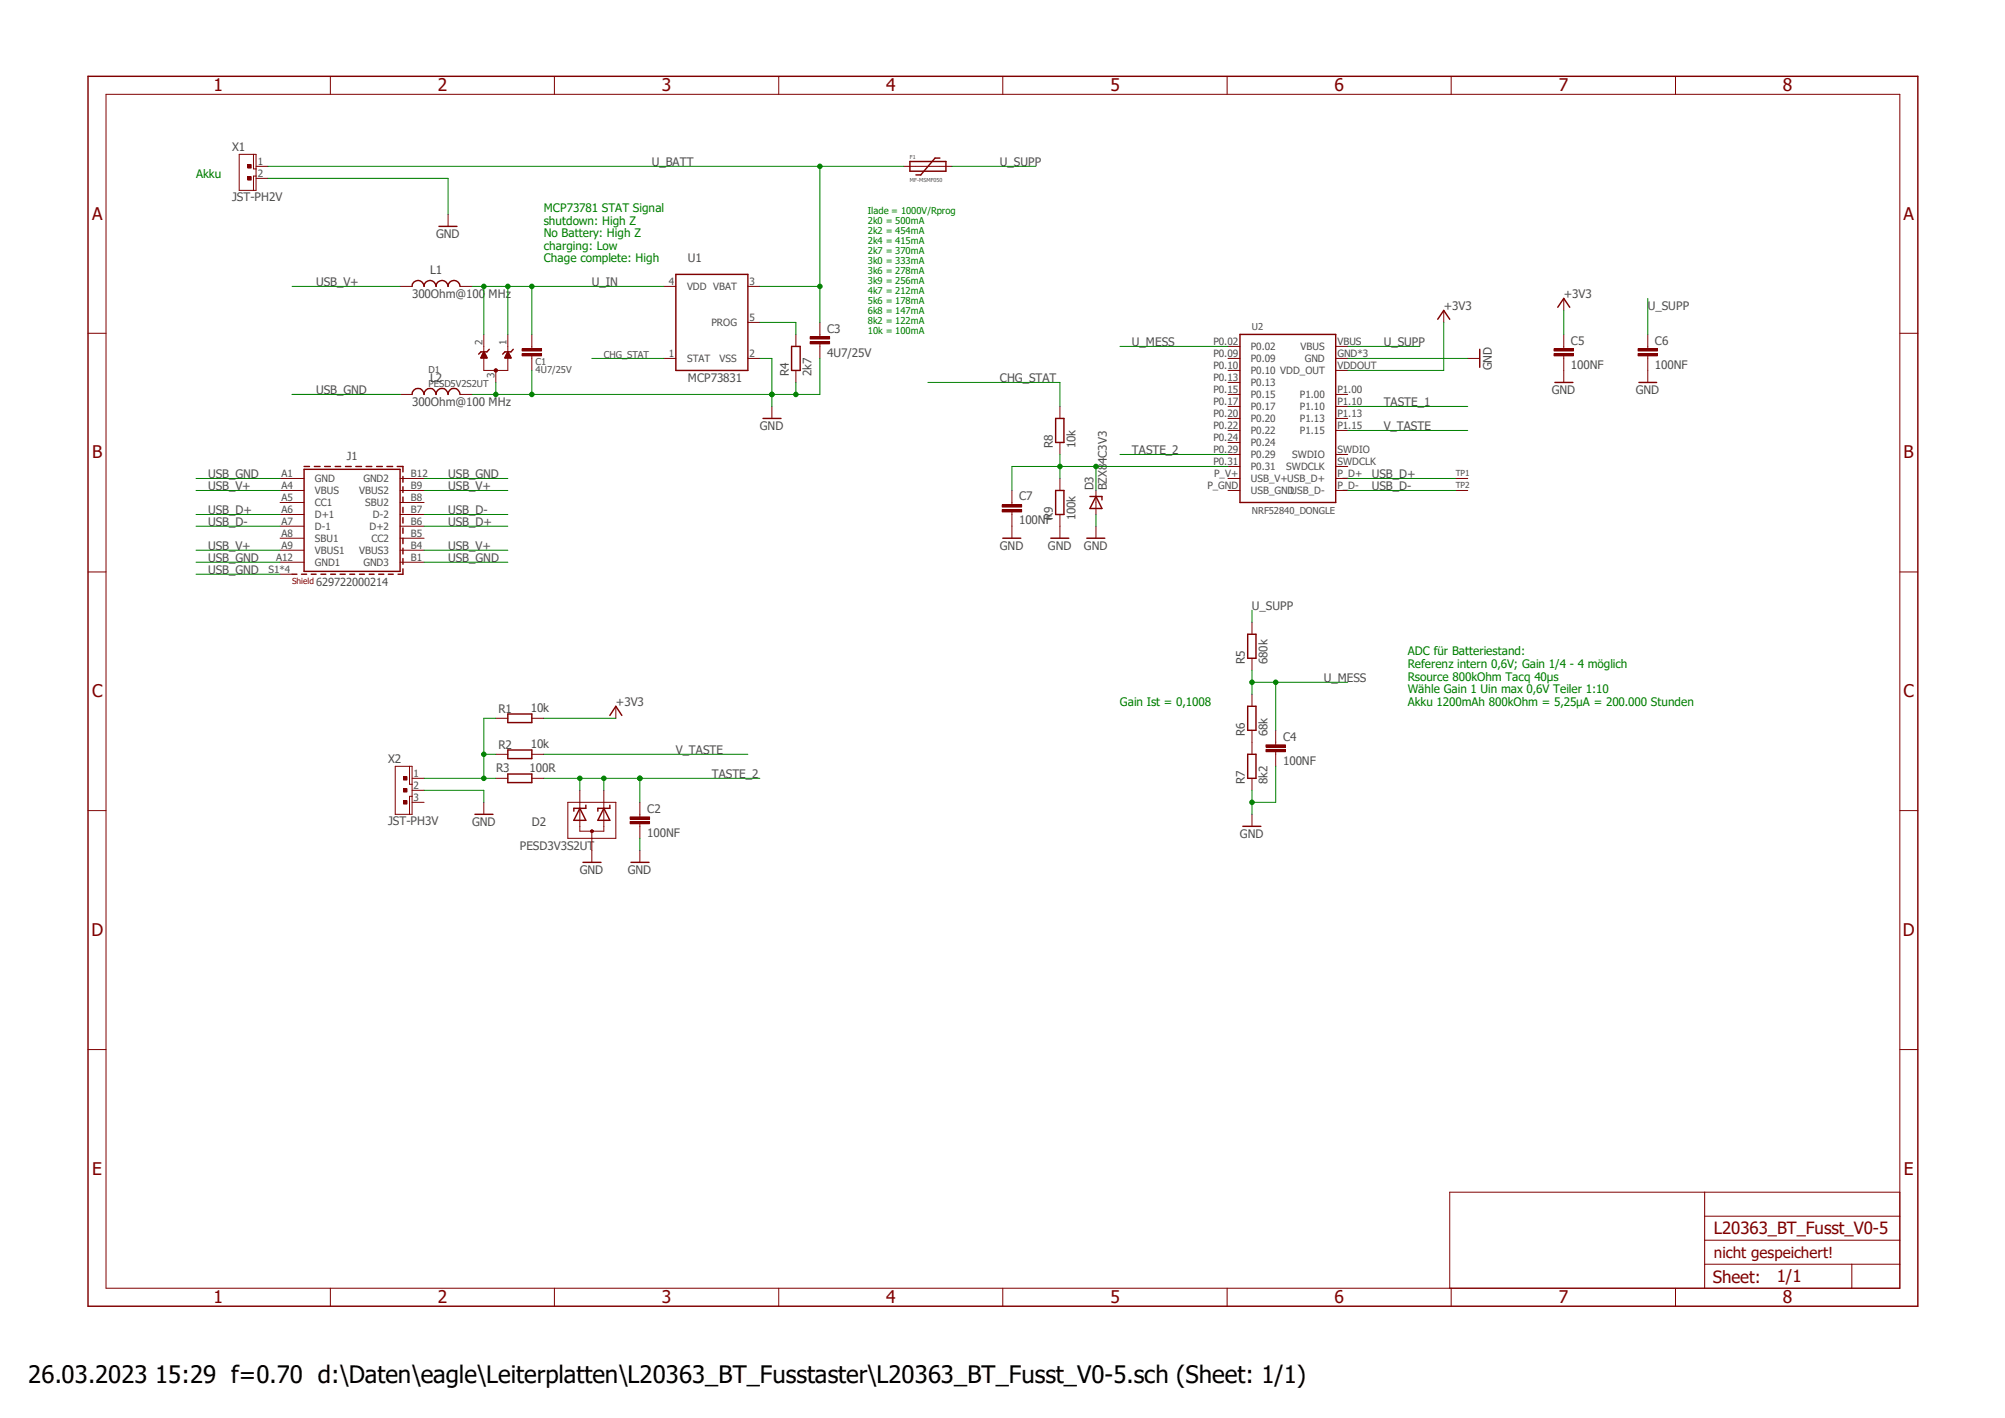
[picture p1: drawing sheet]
<svg xmlns="http://www.w3.org/2000/svg" width="297mm" height="210mm" viewBox="0 0 297 210" stroke-linecap="round" stroke-linejoin="round" font-family="sans-serif">
<path d="M12.7 11.1l271.7 182.8M284.4 11.1l-271.7 182.8" fill="none" stroke="#fff" stroke-width=".15"/>
<path d="M65 33.5h2.7M134.8 23.9h5.3v1.5h-5.3zM139.2 23.4h-.7l-2.1 2.5h-.7M72.5 51.7l-.4 .4h-.9l-.3 .4M76 51.7l-.3 .4h-.9l-.3 .4M100.1 40.6h10.7v14.3h-10.7zM117.3 51.3h1.2v3.6h-1.2z" fill="none" stroke="#800000" stroke-width=".21"/>
<g fill="none" stroke="#800000" stroke-width=".15">
<path d="M66.4 31.7v1.8M133.9 24.6h7.1M71.7 51.3v3.6h3.5v-3.6M77.3 52.4h2.9v.3h-2.9zM77.3 51.6h2.9v.4h-2.9zM78.8 49.5v2.1M78.8 52.7v2.2M98.3 42.4h1.8M98.3 53.1h1.8M110.8 42.4h1.8M110.8 53.1h1.8M110.8 47.8h1.8"/>
<path d="M117.9 49.5v1.8M117.9 54.9v1.7M120 50.6h2.9v.3h-2.9zM120 49.9h2.9v.3h-2.9zM121.5 47.8v2.1M121.5 50.9v2.2"/>
</g>
<path d="M77.3 52.5h2.9M77.3 51.8h2.9M120 50.8h2.9M120 50h2.9" fill="none" stroke="#800000" stroke-width=".34"/>
<circle cx="73.5" cy="54.9" r=".25" fill="#800000"/>
<g fill="none" stroke="#800000" stroke-width=".15">
<path d="M15.7 14h265.7v176.8h-265.7zM48.9 11.3v2.7M82.1 11.3v2.7M115.4 11.3v2.7M148.5 11.3v2.7M181.8 11.3v2.7M215 11.3v2.7M248.2 11.3v2.7M13 49.4h2.7M59.3 42.4h1.7M68.2 42.4h1.7M71.7 49.5v1.8"/>
<path d="M73.4 54.9v1.7M75.2 49.5v1.8M281.4 49.4h2.7M13 84.7h2.7M281.4 84.7h2.7M13 120.1h2.7M281.4 120.1h2.7M13 155.4h2.7M281.4 155.4h2.7M252.5 176.6v14.2M281.4 176.6h-66.6v14.2M48.9 190.8v2.7"/>
<path d="M82.1 190.8v2.7M115.4 190.8v2.7M148.5 190.8v2.7M181.8 190.8v2.7M215 190.8v2.7M248.2 190.8v2.7M252.5 187.2h28.9M252.5 183.7h28.9M252.5 180.1h28.9M274.3 187.2v3.6"/>
<circle cx="73.5" cy="54.9" r=".25"/>
</g>
<g fill="none" stroke="#800000" stroke-width=".21">
<path d="M13 11.3h271.1v182.2h-271.1zM61 42.4a.89 .89 0 0 1 .9-.9 .89 .89 0 0 1 .9 .9 .89 .89 0 0 1 .9-.9 .89 .89 0 0 1 .9 .9 .89 .89 0 0 1 .9-.9 .89 .89 0 0 1 .9 .9 .89 .89 0 0 1 .9-.9 .89 .89 0 0 1 .9 .9M71.3 52.9h.8M71.4 52.7h.6M71.4 52.6h.6M71.5 52.5h.4M71.5 52.4h.3M71.6 52.3h.2M71.7 52.1l.4 .9h-.9zM71.7 52.2h.1M74.8 52.9h.8M74.9 52.7h.7"/>
<path d="M75 52.6h.5M75 52.5h.4M75.1 52.4h.3M75.1 52.3h.3M75.2 52.2h.1M75.2 52.1l.5 .9h-.9z"/>
</g>
<path d="M36.7 24.4h.5v.5h-.5z" fill-rule="evenodd" fill="#800000"/>
<path d="M36.7 24.4h.5v.5h-.5z" fill="none" stroke="#800000" stroke-width=".15"/>
<path d="M36.7 26.2h.5v.5h-.5z" fill-rule="evenodd" fill="#800000"/>
<g fill="none" stroke="#800000" stroke-width=".15">
<path d="M35.4 22.9h2.5v5.3h-2.5zM36.7 26.2h.5v.5h-.5zM37.5 22.9v2.1h.4M37.9 26.1h-.4v2.1M37.9 24.6h1.8M37.9 26.4h1.8M213.9 46v1.8M230.2 52.4h2.9v.3h-2.9zM230.2 51.6h2.9v.4h-2.9zM231.6 44.2v1.8M231.6 49.5v2.1M231.6 52.7v2.2"/>
<path d="M242.7 52.4h2.8v.3h-2.8zM242.7 51.6h2.8v.4h-2.8zM244.1 49.5v2.1M244.1 52.7v2.2M73.4 106.4h1.8M78.8 106.4h1.8M91.2 104.6v1.8"/>
</g>
<path d="M213 47.3l.9-1.3 .9 1.3M230.8 45.5l.8-1.3 .9 1.3M75.2 105.7h3.6v1.3h-3.6zM90.3 106l.9-1.4 .9 1.4" fill="none" stroke="#800000" stroke-width=".21"/>
<path d="M230.2 52.5h2.9M230.2 51.8h2.9M242.7 52.5h2.8M242.7 51.8h2.8" fill="none" stroke="#800000" stroke-width=".34"/>
<path d="M59.8 118.6h.5v.5h-.5z" fill-rule="evenodd" fill="#800000"/>
<path d="M59.8 118.6h.5v.5h-.5z" fill="none" stroke="#800000" stroke-width=".15"/>
<path d="M59.8 116.8h.5v.5h-.5z" fill-rule="evenodd" fill="#800000"/>
<path d="M59.8 116.8h.5v.5h-.5z" fill="none" stroke="#800000" stroke-width=".15"/>
<path d="M59.8 115h.5v.5h-.5z" fill-rule="evenodd" fill="#800000"/>
<g fill="none" stroke="#800000" stroke-width=".15">
<path d="M59.3 58.4h1.7M68.2 58.4h1.7M181.9 53.1h1.8M181.9 54.9h1.8M181.9 51.3h1.8M181.9 56.6h1.8M181.9 58.4h1.8M197.9 53.1h1.7M197.9 54.9h1.7M197.9 51.3h1.7M197.9 58.4h1.7M217.4 53.1h1.8"/>
<path d="M231.6 54.9v1.7M244.1 54.9v1.7M41.5 72.6h3.5M41.5 70.9h3.5M41.5 74.4h3.5M41.5 76.2h3.5M41.5 77.9h3.5M41.5 79.7h3.5M59.3 72.6h3.5M59.3 70.9h3.5M59.3 74.4h3.5M59.3 76.2h3.5"/>
<path d="M59.3 77.9h3.5M59.3 79.7h3.5M114.3 60.2v1.8M148.5 75.5h2.8v.3h-2.8zM148.5 74.8h2.8v.3h-2.8zM149.9 72.6v2.2M149.9 75.8v3.9M157 60.2v1.8M157 65.5v1.8M157 70.9v1.7M157 76.2v3.5M162.3 72.6v3.6"/>
<path d="M162.3 77.9v1.8M181.9 67.3h1.8M181.9 69.1h1.8M181.9 60.2h1.8M181.9 62h1.8M181.9 63.8h1.8M181.9 65.5h1.8M181.9 72.6h1.8M181.9 70.9h1.8M197.9 67.3h1.7M197.9 69.1h1.7M197.9 60.2h1.7"/>
<path d="M197.9 62h1.7M197.9 63.8h1.7M197.9 72.6h1.7M197.9 70.9h1.7M215.6 72.6h1.8M215.6 70.9h1.8M41.5 81.5h3.5M41.5 83.3h3.5M41.5 85h1.8M59.3 81.5h3.5M59.3 83.3h3.5M185.5 92.2v1.7"/>
<path d="M185.5 97.5v1.8M58.5 113.5h2.5v7.1h-2.5zM59.8 115h.5v.5h-.5zM60.7 113.5v2.7h.3M61 117.9h-.3v2.7M61 115.3h1.8M61 117.1h1.8M61 118.8h1.8M71.7 118.8v1.8M73.4 115.3h1.8M73.4 111.7h1.8M78.8 115.3h1.8"/>
<path d="M78.8 111.7h1.8M84.1 118.8h7.1v5.4h-7.1zM85.9 117.1v6h3.6v-6M94.8 118.8v2.1M185.5 102.8v1.8M185.5 108.2v3.5M185.5 115.3v1.8M187.5 111h2.9v.3h-2.9zM187.5 110.3h2.9v.4h-2.9zM189 108.2v2.1M189 111.4v2.1M87.5 123l.1-.1 .3 .1"/>
<path d="M87.5 123.2l.1 .1 .3-.1M87.5 123v.2M87.5 123h.4M87.5 123.2h.4M87.7 122.9v4.8M87.9 123v.2M93.3 121.7h2.9v.3h-2.9zM93.3 121h2.9v.3h-2.9zM94.8 122v2.2M94.8 125.9v1.8M185.5 120.6v1.8"/>
</g>
<g fill="none" stroke="#800000" stroke-width=".21">
<path d="M61 58.4a.89 .89 0 0 1 .9-.9 .89 .89 0 0 1 .9 .9 .89 .89 0 0 1 .9-.9 .89 .89 0 0 1 .9 .9 .89 .89 0 0 1 .9-.9 .89 .89 0 0 1 .9 .9 .89 .89 0 0 1 .9-.9 .89 .89 0 0 1 .9 .9M183.7 49.5h14.2v24.9h-14.2zM219.2 51.7v2.7M230.3 56.6h2.7M242.8 56.6h2.6M45 69.5h14.3v15.1h-14.3zM45 69.1h.8M46.6 69.1h.8M48.1 69.1h.8M49.7 69.1h.8M51.2 69.1h.8M52.7 69.1h.9"/>
<path d="M54.2 69.1h.9M55.8 69.1h.8M57.3 69.1h.9M58.8 69.1h.9v.8M59.7 70.6v.8M59.7 72.1v.8M59.7 73.6v.8M59.7 75.1v.8M59.7 76.7v.8M59.7 78.2v.8M59.7 79.7v.8M113 62h2.7"/>
<path d="M148.5 79.7h2.7M155.7 79.7h2.6M156.4 62h1.2v3.5h-1.2zM156.4 72.6h1.2v3.6h-1.2zM161 79.7h2.7M161.5 73.5h1.7v.5M162.3 73.5l.9 1.8h-1.7zM43.3 85h.7M44.7 85h.7M46.1 85h.7M47.5 85h.8M49 85h.7"/>
<path d="M50.4 85h.7M51.8 85h.7M53.3 85h.7M54.7 85h.7M56.1 85h.8M57.5 85h.8M59.7 81.2v.8M59.7 82.7v.9M59.7 84.2v.8h-.7M184.8 93.9h1.3v3.6h-1.3zM75.2 114.6h3.6v1.3h-3.6zM75.2 111.1h3.6v1.3h-3.6z"/>
<path d="M85.9 119.7l.9 1.8h-1.8zM86.8 119.3v.4h-1.8v.4M89.5 119.7l.8 1.8h-1.7zM90.3 119.3v.4h-1.7v.4M184.8 104.6h1.3v3.6h-1.3zM184.8 111.7h1.3v3.6h-1.3zM70.4 120.6h2.6M86.4 127.7h2.6M93.5 127.7h2.6M184.1 122.4h2.7"/>
</g>
<path d="M148.5 75.6h2.8M148.5 74.9h2.8M187.5 111.2h2.9M187.5 110.5h2.9M93.3 121.8h2.9M93.3 121.2h2.9" fill="none" stroke="#800000" stroke-width=".34"/>
<path d="M39.7 26.4h26.7v5.3M141 24.6h12.5M199.6 51.3h10.7M199.6 53.1h17.8M244.1 44.2v5.3M185.5 90.4v1.8M185.5 117.1v3.5M189 113.5v5.3h-3.5" fill="none" stroke="#008000" stroke-width=".15"/>
<circle cx="185.5" cy="118.8" r=".33" fill="#008000"/>
<g fill="none" stroke="#008000" stroke-width=".15">
<path d="M78.8 54.9v3.5h-5.4M62.8 117.1h8.9v1.7M94.8 124.2v1.7"/>
<circle cx="185.5" cy="118.8" r=".33"/>
</g>
<circle cx="78.8" cy="58.4" r=".33" fill="#008000"/>
<g fill="none" stroke="#008000" stroke-width=".15">
<path d="M112.6 53.1h1.7v5.3M121.5 53.1v5.3h-42.7"/>
<circle cx="78.8" cy="58.4" r=".33"/>
</g>
<circle cx="114.3" cy="58.4" r=".33" fill="#008000"/>
<g fill="none" stroke="#008000" stroke-width=".15">
<path d="M117.9 56.6v1.8"/>
<circle cx="114.3" cy="58.4" r=".33"/>
</g>
<circle cx="117.9" cy="58.4" r=".33" fill="#008000"/>
<g fill="none" stroke="#008000" stroke-width=".15">
<path d="M114.3 58.4v1.8"/>
<circle cx="117.9" cy="58.4" r=".33"/>
</g>
<circle cx="114.3" cy="58.4" r=".33" fill="#008000"/>
<g fill="none" stroke="#008000" stroke-width=".15">
<path d="M73.4 56.6v1.8h-3.5"/>
<circle cx="114.3" cy="58.4" r=".33"/>
</g>
<circle cx="73.5" cy="58.4" r=".33" fill="#008000"/>
<g fill="none" stroke="#008000" stroke-width=".15">
<path d="M133.9 24.6h-12.4v23.2M87.7 53.1h10.6M112.6 47.8h5.3v1.7M112.6 42.4h8.9M137.5 56.6h19.5v3.6M162.3 76.2v1.7"/>
<circle cx="73.5" cy="58.4" r=".33"/>
</g>
<circle cx="121.5" cy="42.4" r=".33" fill="#008000"/>
<circle cx="121.5" cy="42.4" r=".33" fill="none" stroke="#008000" stroke-width=".15"/>
<circle cx="121.5" cy="24.6" r=".33" fill="#008000"/>
<g fill="none" stroke="#008000" stroke-width=".15">
<path d="M39.7 24.6h81.8M43.3 42.4h16M69.9 42.4h1.8M78.8 42.4v7.1M29 72.6h12.5M62.8 72.6h12.4M29 81.5h12.5M62.8 81.5h12.4"/>
<circle cx="121.5" cy="24.6" r=".33"/>
</g>
<circle cx="78.8" cy="42.4" r=".33" fill="#008000"/>
<g fill="none" stroke="#008000" stroke-width=".15">
<path d="M71.7 42.4h26.6M75.2 42.4v7.1"/>
<circle cx="78.8" cy="42.4" r=".33"/>
</g>
<circle cx="75.2" cy="42.4" r=".33" fill="#008000"/>
<g fill="none" stroke="#008000" stroke-width=".15">
<path d="M71.7 42.4v7.1"/>
<circle cx="75.2" cy="42.4" r=".33"/>
</g>
<circle cx="71.7" cy="42.4" r=".33" fill="#008000"/>
<g fill="none" stroke="#008000" stroke-width=".15">
<path d="M213.9 47.8v7.1h-14.3M231.6 46v3.5M29 76.2h12.5M29 77.9h12.5M62.8 76.2h12.4M62.8 77.9h12.4M199.6 72.6h16M199.6 70.9h16M199.6 60.2h17.8M80.6 106.4h10.6M80.6 115.3h14.2v3.5"/>
<circle cx="71.7" cy="42.4" r=".33"/>
</g>
<circle cx="94.8" cy="115.3" r=".33" fill="#008000"/>
<g fill="none" stroke="#008000" stroke-width=".15">
<path d="M94.8 115.3h17.8"/>
<circle cx="94.8" cy="115.3" r=".33"/>
</g>
<circle cx="94.8" cy="115.3" r=".33" fill="#008000"/>
<g fill="none" stroke="#008000" stroke-width=".15">
<path d="M85.9 115.3v1.8"/>
<circle cx="94.8" cy="115.3" r=".33"/>
</g>
<circle cx="85.9" cy="115.3" r=".33" fill="#008000"/>
<g fill="none" stroke="#008000" stroke-width=".15">
<path d="M89.5 115.3v1.8"/>
<circle cx="85.9" cy="115.3" r=".33"/>
</g>
<circle cx="89.5" cy="115.3" r=".33" fill="#008000"/>
<g fill="none" stroke="#008000" stroke-width=".15">
<path d="M165.9 67.3h16M199.6 63.8h17.8M185.5 99.3v3.5M80.6 111.7h30.2M185.5 101h3.5v7.2"/>
<circle cx="89.5" cy="115.3" r=".33"/>
</g>
<circle cx="185.5" cy="101" r=".33" fill="#008000"/>
<g fill="none" stroke="#008000" stroke-width=".15">
<path d="M189 101h10.6"/>
<circle cx="185.5" cy="101" r=".33"/>
</g>
<circle cx="189" cy="101" r=".33" fill="#008000"/>
<g fill="none" stroke="#008000" stroke-width=".15">
<path d="M165.9 51.3h16M62.8 115.3h10.6M71.7 106.4h1.7M73.4 111.7h-1.7v3.6"/>
<circle cx="189" cy="101" r=".33"/>
</g>
<circle cx="71.7" cy="115.3" r=".33" fill="#008000"/>
<g fill="none" stroke="#008000" stroke-width=".15">
<path d="M71.7 106.4v5.3"/>
<circle cx="71.7" cy="115.3" r=".33"/>
</g>
<circle cx="71.7" cy="111.7" r=".33" fill="#008000"/>
<g fill="none" stroke="#008000" stroke-width=".15">
<path d="M43.3 58.4h16M29 70.9h12.5M62.8 70.9h12.4M157 69.1h24.9M157 67.3v3.6M29 83.3h12.5M29 85h12.5M62.8 83.3h12.4"/>
<circle cx="71.7" cy="111.7" r=".33"/>
</g>
<circle cx="157" cy="69.1" r=".33" fill="#008000"/>
<g fill="none" stroke="#008000" stroke-width=".15">
<path d="M162.3 69.1v3.5"/>
<circle cx="157" cy="69.1" r=".33"/>
</g>
<circle cx="162.4" cy="69.1" r=".33" fill="#008000"/>
<g fill="none" stroke="#008000" stroke-width=".15">
<path d="M157 69.1h-7.1v3.5"/>
<circle cx="162.4" cy="69.1" r=".33"/>
</g>
<text font-size="3.6" x="4.2" y="204.8">26.03.2023 15:29 f=0.70 d:\Daten\eagle\Leiterplatten\L20363_BT_Fusstaster\L20363_BT_Fusst_V0-5.sch (Sheet: 1/1)</text>
<g font-size="2.6" fill="#800000">
<text x="31.6" y="13.5">1</text>
<text x="64.9" y="13.5">2</text>
<text x="98" y="13.5">3</text>
<text x="131.3" y="13.5">4</text>
<text x="164.5" y="13.5">5</text>
<text x="197.7" y="13.5">6</text>
<text x="230.9" y="13.5">7</text>
<text x="264.1" y="13.5">8</text>
<text x="13.6" y="32.6">A</text>
<text x="282" y="32.6">A</text>
<text x="13.6" y="67.9">B</text>
<text x="282" y="67.9">B</text>
<text x="13.6" y="103.3">C</text>
<text x="282" y="103.3">C</text>
<text x="13.5" y="138.6">D</text>
<text x="281.9" y="138.6">D</text>
<text x="13.7" y="174">E</text>
<text x="282" y="174">E</text>
<text x="31.6" y="193">1</text>
<text x="64.9" y="193">2</text>
<text x="98" y="193">3</text>
<text x="131.3" y="193">4</text>
<text x="164.5" y="193">5</text>
<text x="197.7" y="193">6</text>
<text x="230.9" y="193">7</text>
<text x="264.1" y="193">8</text>
</g>
<g font-size="2.5" fill="#800000">
<text x="253.9" y="182.8">L20363_BT_Fusst_V0-5</text>
<text x="253.7" y="190">Sheet:</text>
<text x="263.2" y="189.9">1/1</text>
</g>
<text font-size="2.2" fill="#800000" x="253.9" y="186.4">nicht gespeichert!</text>
<g font-size="1.7" fill="#505050">
<text x="34.4" y="22.4">X1</text>
<text x="34.4" y="29.8">JST-PH2V</text>
<text x="96.6" y="24.6">U_BATT</text>
<text x="148.1" y="24.6">U_SUPP</text>
<text x="64.6" y="35.3">GND</text>
<text x="63.7" y="40.6">L1</text>
<text x="101.9" y="38.9">U1</text>
<text x="46.8" y="42.4">USB_V+</text>
<text x="61" y="44.2">300Ohm@100 MHz</text>
<text x="87.7" y="42.4">U_IN</text>
<text x="213.9" y="46">+3V3</text>
<text x="231.6" y="44.2">+3V3</text>
<text x="244.1" y="46">U_SUPP</text>
<text x="122.5" y="52.8">4U7/25V</text>
<text x="122.5" y="49.3">C3</text>
<text x="167.7" y="51.3">U_MESS</text>
<text x="205" y="51.3">U_SUPP</text>
<text x="232.7" y="51.1">C5</text>
<text x="245.2" y="51.1">C6</text>
<text x="46.8" y="58.4">USB_GND</text>
<text x="63.7" y="56.6">L2</text>
<text x="101.9" y="56.6">MCP73831</text>
<text x="116.8" y="55.8" transform="rotate(-90 116.8 55.8)">R4</text>
<text x="120.2" y="55.8" transform="rotate(-90 120.2 55.8)">2k7</text>
<text x="148.1" y="56.6">CHG_STAT</text>
<text x="221" y="54.9" transform="rotate(-90 221 54.9)">GND</text>
<text x="229.9" y="58.4">GND</text>
<text x="232.7" y="54.6">100NF</text>
<text x="242.3" y="58.4">GND</text>
<text x="245.2" y="54.6">100NF</text>
<text x="61" y="60.2">300Ohm@100 MHz</text>
<text x="112.6" y="63.8">GND</text>
<text x="205" y="60.2">TASTE_1</text>
<text x="205" y="63.8">V_TASTE</text>
<text x="30.8" y="70.9">USB_GND</text>
<text x="51.4" y="68.2">J1</text>
<text x="66.4" y="70.9">USB_GND</text>
<text x="156" y="66.4" transform="rotate(-90 156 66.4)">R8</text>
<text x="159.3" y="66.4" transform="rotate(-90 159.3 66.4)">10k</text>
<text x="167.7" y="67.3">TASTE_2</text>
<text x="203.2" y="70.9">USB_D+</text>
<text x="30.8" y="72.6">USB_V+</text>
<text x="30.8" y="78">USB_D-</text>
<text x="30.8" y="76.2">USB_D+</text>
<text x="66.4" y="76.2">USB_D-</text>
<text x="66.4" y="78">USB_D+</text>
<text x="66.4" y="72.6">USB_V+</text>
<text x="151" y="77.7">100NF</text>
<text x="151" y="74.1">C7</text>
<text x="156" y="77.1" transform="rotate(-90 156 77.1)">R9</text>
<text x="159.3" y="77.1" transform="rotate(-90 159.3 77.1)">100k</text>
<text x="162" y="72.6" transform="rotate(-90 162 72.6)">D3</text>
<text x="164" y="72.6" transform="rotate(-90 164 72.6)">BZX84C3V3</text>
<text x="203.2" y="72.6">USB_D-</text>
<text x="30.8" y="81.5">USB_V+</text>
<text x="30.8" y="83.3">USB_GND</text>
<text x="66.4" y="81.5">USB_V+</text>
<text x="66.4" y="83.3">USB_GND</text>
<text x="148.1" y="81.5">GND</text>
<text x="155.2" y="81.5">GND</text>
<text x="160.6" y="81.5">GND</text>
<text x="30.8" y="85">USB_GND</text>
<text x="46.8" y="86.8">629722000214</text>
<text x="185.5" y="90.4">U_SUPP</text>
<text x="184.4" y="98.4" transform="rotate(-90 184.4 98.4)">R5</text>
<text x="187.7" y="98.4" transform="rotate(-90 187.7 98.4)">680k</text>
<text x="196.1" y="101">U_MESS</text>
<text x="73.8" y="105.5">R1</text>
<text x="78.6" y="105.5">10k</text>
<text x="91.2" y="104.6">+3V3</text>
<text x="57.5" y="112.9">X2</text>
<text x="73.8" y="110.9">R2</text>
<text x="78.6" y="110.8">10k</text>
<text x="100.1" y="111.7">V_TASTE</text>
<text x="184.4" y="109" transform="rotate(-90 184.4 109)">R6</text>
<text x="187.7" y="109" transform="rotate(-90 187.7 109)">68k</text>
<text x="190.1" y="113.2">100NF</text>
<text x="190.1" y="109.7">C4</text>
<text x="73.5" y="114.4">R3</text>
<text x="78.4" y="114.4">100R</text>
<text x="105.5" y="115.3">TASTE_2</text>
<text x="184.4" y="116.2" transform="rotate(-90 184.4 116.2)">R7</text>
<text x="187.7" y="116.2" transform="rotate(-90 187.7 116.2)">8k2</text>
<text x="57.5" y="122.2">JST-PH3V</text>
<text x="69.9" y="122.4">GND</text>
<text x="77" y="125.9">PESD3V3S2UT</text>
<text x="78.8" y="122.3">D2</text>
<text x="95.9" y="123.9">100NF</text>
<text x="95.9" y="120.4">C2</text>
<text x="183.7" y="124.2">GND</text>
<text x="85.9" y="129.5">GND</text>
<text x="93" y="129.5">GND</text>
</g>
<g font-size="1.7" fill="#008000">
<text x="29" y="26.4">Akku</text>
<text x="80.6" y="31.4">MCP73781 STAT Signal</text>
<text x="80.6" y="33.3">shutdown: High Z</text>
<text x="80.6" y="35.1">No Battery: High Z</text>
<text x="80.6" y="37">charging: Low</text>
<text x="80.6" y="38.9">Chage complete: High</text>
<text x="208.5" y="97.1">ADC für Batteriestand:</text>
<text x="208.5" y="98.9">Referenz intern 0,6V; Gain 1/4 - 4 möglich</text>
<text x="208.5" y="100.8">Rsource 800kOhm Tacq 40µs</text>
<text x="165.9" y="104.6">Gain Ist = 0,1008</text>
<text x="208.5" y="102.7">Wähle Gain 1 Uin max 0,6V Teiler 1:10</text>
<text x="208.5" y="104.5">Akku 1200mAh 800kOhm = 5,25µA = 200.000 Stunden</text>
</g>
<g font-size="1.5" fill="#505050">
<text x="38.2" y="24.4">1</text>
<text x="38.2" y="26.2">2</text>
<text x="99.1" y="42.2">4</text>
<text x="101.8" y="43">VDD VBAT</text>
<text x="111" y="42.2">3</text>
<text x="111" y="47.5">5</text>
<text x="71.5" y="51.1" transform="rotate(-90 71.5 51.1)">2</text>
<text x="75" y="51.1" transform="rotate(-90 75 51.1)">1</text>
<text x="99.1" y="52.8">1</text>
<text x="101.8" y="53.6">STAT</text>
<text x="105.4" y="48.3">PROG</text>
<text x="106.6" y="53.6">VSS</text>
<text x="111" y="52.8">2</text>
<text x="179.7" y="52.8">P0.09</text>
<text x="179.7" y="51.1">P0.02</text>
<text x="185.3" y="53.6">P0.09</text>
<text x="185.3" y="51.8">P0.02</text>
<text x="192.7" y="51.8">VBUS</text>
<text x="193.3" y="53.6">GND</text>
<text x="198.1" y="52.8">GND*3</text>
<text x="198.1" y="51.1">VBUS</text>
<text x="73.2" y="55.9" transform="rotate(-90 73.2 55.9)">3</text>
<text x="179.7" y="54.6">P0.10</text>
<text x="179.7" y="56.4">P0.13</text>
<text x="179.7" y="58.2">P0.15</text>
<text x="179.7" y="59.9">P0.17</text>
<text x="185.3" y="55.4">P0.10 VDD_OUT</text>
<text x="185.3" y="57.1">P0.13</text>
<text x="185.3" y="58.9">P0.15</text>
<text x="192.6" y="58.9">P1.00</text>
<text x="198.1" y="54.6">VDDOUT</text>
<text x="198.1" y="58.2">P1.00</text>
<text x="198.1" y="59.9">P1.10</text>
<text x="179.7" y="61.7">P0.20</text>
<text x="179.7" y="63.5">P0.22</text>
<text x="179.7" y="65.3">P0.24</text>
<text x="185.3" y="60.7">P0.17</text>
<text x="185.3" y="62.5">P0.20</text>
<text x="185.3" y="64.3">P0.22</text>
<text x="192.6" y="60.7">P1.10</text>
<text x="192.6" y="62.5">P1.13</text>
<text x="192.6" y="64.3">P1.15</text>
<text x="198.1" y="61.7">P1.13</text>
<text x="198.1" y="63.5">P1.15</text>
<text x="41.7" y="70.6">A1</text>
<text x="46.7" y="71.4">GND</text>
<text x="53.8" y="71.4">GND2</text>
<text x="60.9" y="70.6">B12</text>
<text x="179.7" y="67.1">P0.29</text>
<text x="179.7" y="68.8">P0.31</text>
<text x="179.9" y="70.6">P_V+</text>
<text x="185.3" y="67.8">P0.29</text>
<text x="185.3" y="69.6">P0.31</text>
<text x="185.3" y="66">P0.24</text>
<text x="185.3" y="71.4">USB_V+USB_D+</text>
<text x="190.5" y="69.6">SWDCLK</text>
<text x="191.4" y="67.8">SWDIO</text>
<text x="198.1" y="68.8">SWDCLK</text>
<text x="198.1" y="67.1">SWDIO</text>
<text x="198.1" y="70.6">P_D+</text>
<text x="41.7" y="72.4">A4</text>
<text x="41.7" y="74.2">A5</text>
<text x="41.7" y="75.9">A6</text>
<text x="41.7" y="77.7">A7</text>
<text x="46.7" y="73.2">VBUS</text>
<text x="46.7" y="74.9">CC1</text>
<text x="46.7" y="76.7">D+1</text>
<text x="53.2" y="73.2">VBUS2</text>
<text x="54.1" y="74.9">SBU2</text>
<text x="55.2" y="76.7">D-2</text>
<text x="60.9" y="72.4">B9</text>
<text x="60.9" y="74.2">B8</text>
<text x="60.9" y="75.9">B7</text>
<text x="60.9" y="77.7">B6</text>
<text x="178.9" y="72.4">P_GND</text>
<text x="185.3" y="73.2">USB_GNDUSB_D-</text>
<text x="198.1" y="72.4">P_D-</text>
<text x="40.9" y="83.1">A12</text>
<text x="41.7" y="79.5">A8</text>
<text x="41.7" y="81.3">A9</text>
<text x="46.7" y="78.5">D-1</text>
<text x="46.7" y="80.3">SBU1</text>
<text x="46.7" y="82">VBUS1</text>
<text x="46.7" y="83.8">GND1</text>
<text x="53.2" y="82">VBUS3</text>
<text x="53.8" y="83.8">GND3</text>
<text x="54.7" y="78.5">D+2</text>
<text x="55" y="80.3">CC2</text>
<text x="60.9" y="79.5">B5</text>
<text x="60.9" y="81.3">B4</text>
<text x="60.9" y="83.1">B1</text>
<text x="39.8" y="84.8">S1*4</text>
<text x="61.3" y="115">1</text>
<text x="61.3" y="116.8">2</text>
<text x="61.3" y="118.6">3</text>
</g>
<g font-size="1.4" fill="#008000">
<text x="128.6" y="31.8">Ilade = 1000V/Rprog</text>
<text x="128.6" y="33.2">2k0 = 500mA</text>
<text x="128.6" y="34.7">2k2 = 454mA</text>
<text x="128.6" y="36.2">2k4 = 415mA</text>
<text x="128.6" y="37.7">2k7 = 370mA</text>
<text x="128.6" y="39.2">3k0 = 333mA</text>
<text x="128.6" y="40.6">3k6 = 278mA</text>
<text x="128.6" y="42.1">3k9 = 256mA</text>
<text x="128.6" y="43.6">4k7 = 212mA</text>
<text x="128.6" y="45.1">5k6 = 178mA</text>
<text x="128.6" y="46.6">6k8 = 147mA</text>
<text x="128.6" y="48">8k2 = 122mA</text>
<text x="128.6" y="49.5">10k = 100mA</text>
</g>
<g font-size="1.4" fill="#505050">
<text x="89.5" y="53.1">CHG_STAT</text>
<text x="185.5" y="48.8">U2</text>
<text x="63.5" y="57.4">PESD5V2S2UT</text>
<text x="63.5" y="55.2">D1</text>
<text x="79.3" y="55.3">4U7/25V</text>
<text x="79.3" y="54.1">C1</text>
<text x="185.5" y="76.2">NRF52840_DONGLE</text>
</g>
<g font-size="1.2" fill="#505050">
<text x="215.6" y="70.5">TP1</text>
<text x="215.6" y="72.3">TP2</text>
</g>
<text font-size="1.2" fill="#800000" x="43.3" y="86.5">Shield</text>
<g font-size=".8" fill="#505050">
<text x="134.8" y="23.5">F1</text>
<text x="134.8" y="26.9">MF-MSMF050</text>
</g>
</svg>
